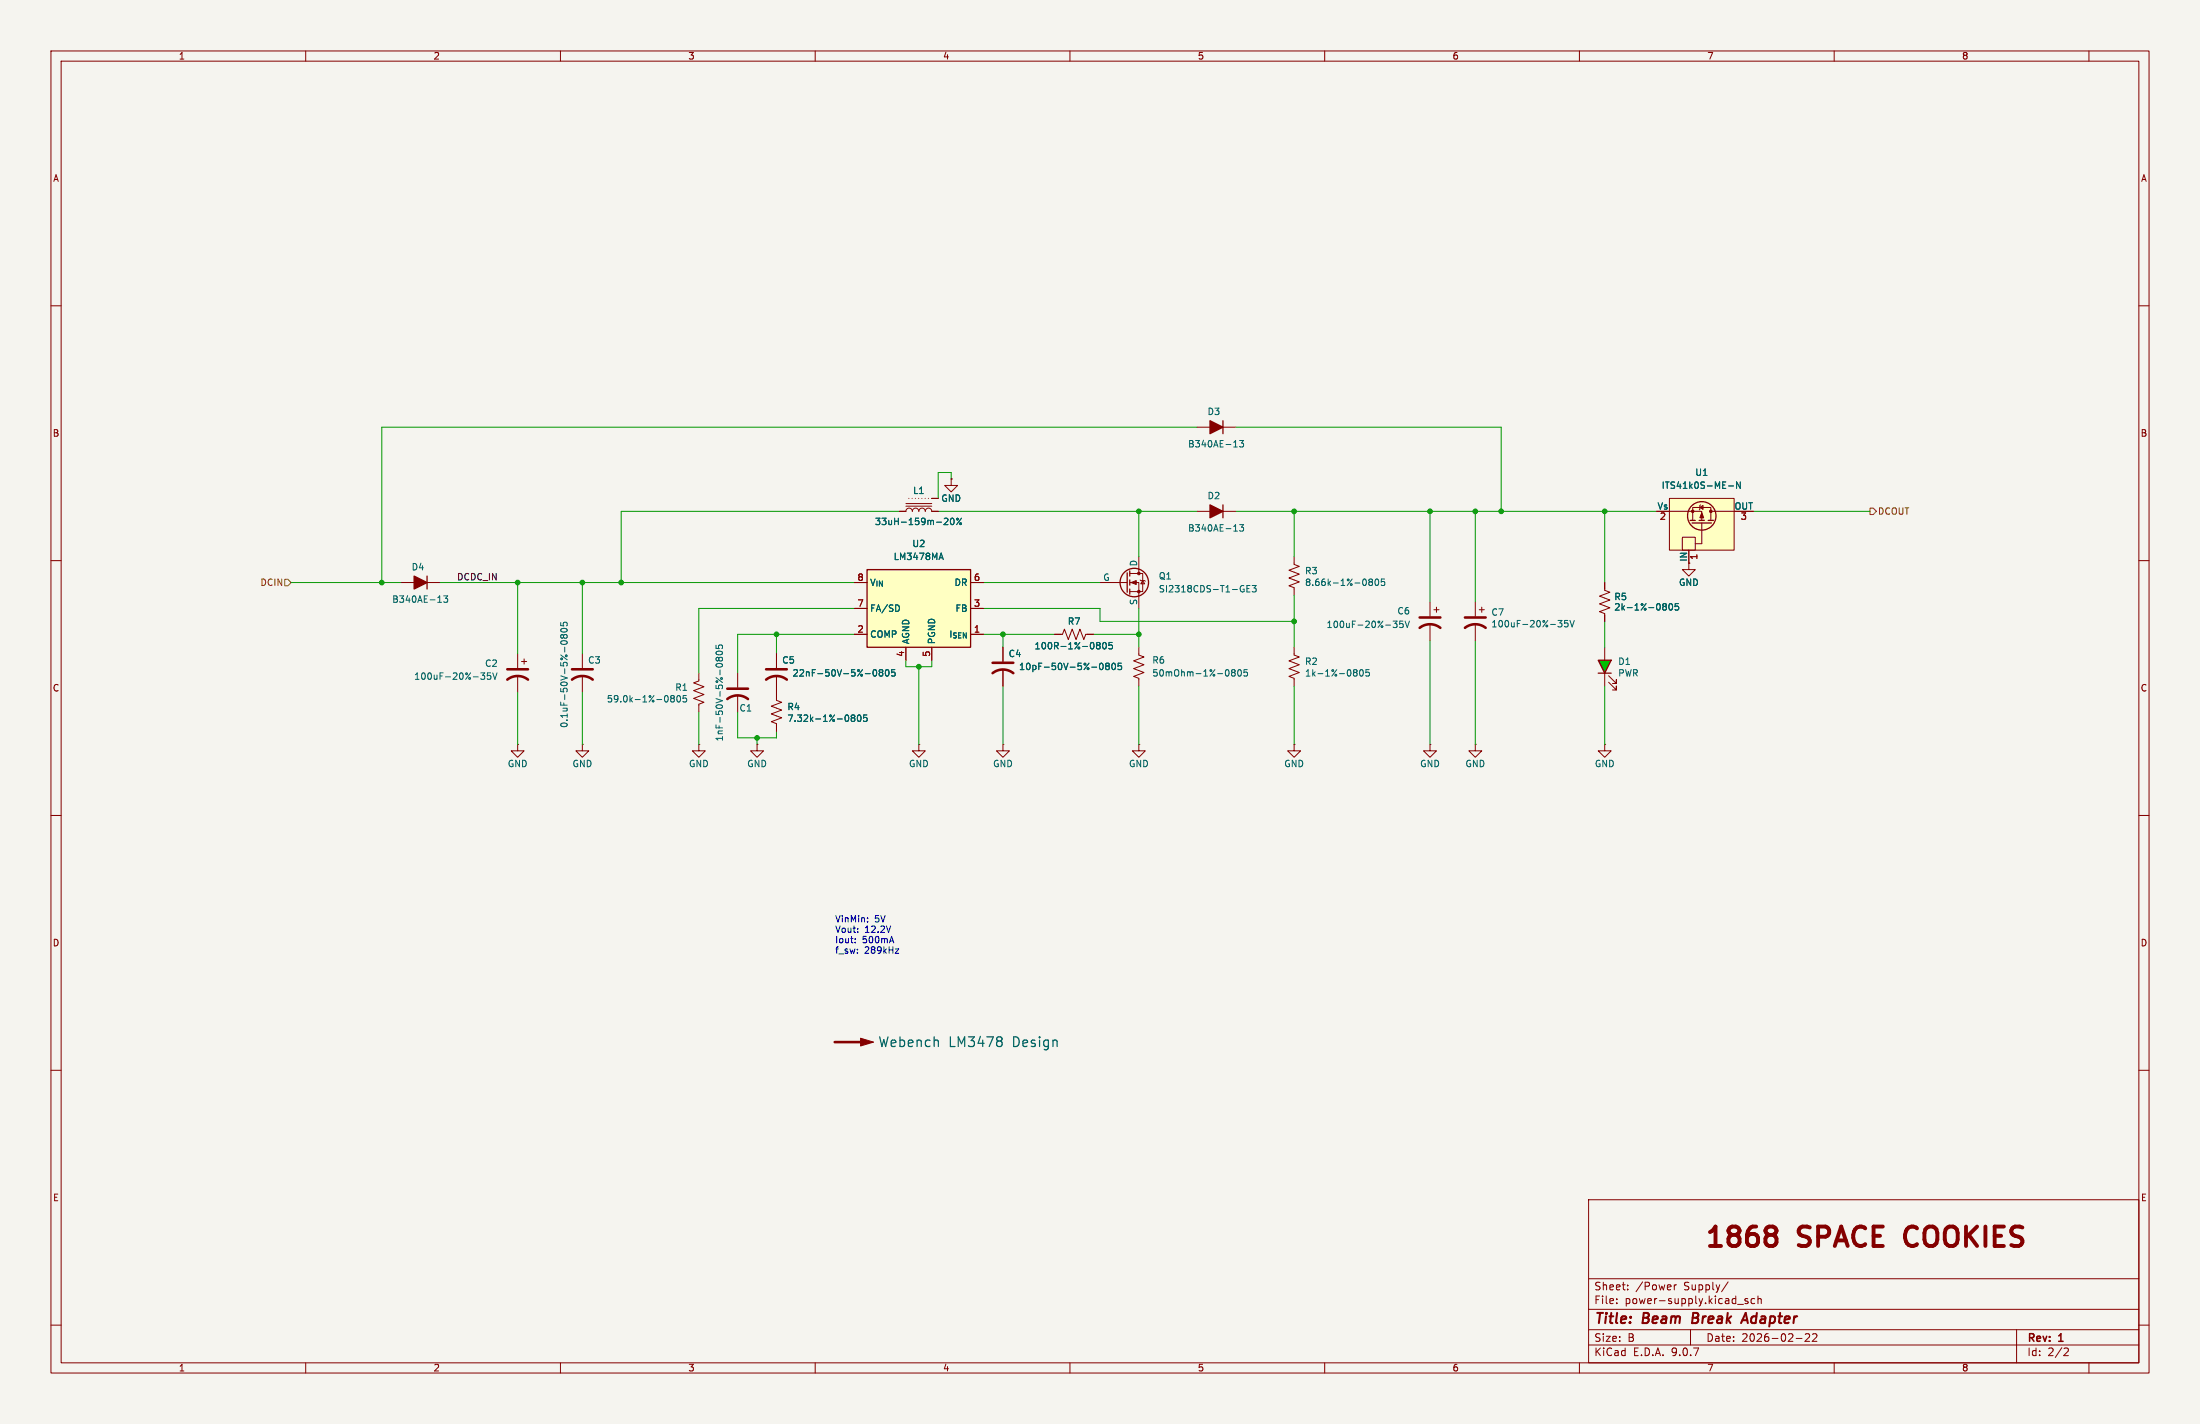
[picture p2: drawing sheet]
<svg xmlns="http://www.w3.org/2000/svg" width="432mm" height="279mm" viewBox="0 0 432 279" stroke-linecap="round" stroke-linejoin="round" font-family="sans-serif">
<path d="M0 0h431.8v279.4h-431.8z" fill="#f5f4ef" stroke="#f5f4ef" stroke-width=".2"/>
<g fill="none" stroke="#840000" stroke-width=".2">
<path d="M10 10h411.8v259.4h-411.8zM12 12h407.8v255.4h-407.8zM60 10v2M110 10v2M160 10v2M210 10v2M260 10v2M310 10v2M360 10v2M410 10v2M10 60h2M419.8 60h2"/>
<path d="M177.8 99.3h5.1M177.8 98.8h5.1M182.9 97.8h1.2M186.7 94v1.3h1.3l-1.3 1.2-1.3-1.2h1.3M186.7 94h.1M234.9 83.8h2.6M240 83.8h2.6M10 110h2M176.5 100.3h1.3a.63 .63 0 0 1 .7-.6 .63 .63 0 0 1 .6 .6 .63 .63 0 0 1 .6-.6 .63 .63 0 0 1 .6 .6 .63 .63 0 0 1 .7-.6 .63 .63 0 0 1 .6 .6 .63 .63 0 0 1 .7-.6 .63 .63 0 0 1 .6 .6h1.2M215.9 114.3h5.3M221.7 112.5h2.6v3.6h-2.6M221.7 114.3h1.8v5.1"/>
<path d="M223.5 109.2v3.3M223.8 113.8l1 .2M224.3 113.9l.4 .7h-.8zM234.9 100.3h2.6M240 100.3h2.6M254 109.2v1.5l1 .4-2 .8 2 .7-2 .8 2 .8-2 .7 1 .4v1.5M280.7 118.1v2.8M281.4 119.6h1M281.9 119.1v1M419.8 110h2M101.6 128.3v2.8M101.6 132.6v3.3"/>
<path d="M102.4 129.8h1M102.9 129.3v1M144.8 132.1v2.8M144.8 136.4v3.3M152.4 132.6v4.8l1 .4-2 .8 2 .7-2 .8 2 .7-2 .8 1 .4v1.5M152.4 128.3v2.8M196.8 127v2.8M196.8 131.3v3.3M207 124.5h1.5l.4-1.1 .8 2.1 .7-2.1 .8 2.1 .8-2.1 .7 2.1 .4-1h1.5M223.5 127v1.5l1 .4-2 .8 2 .7-2 .8 2 .8-2 .7 1 .4v1.5M254 127v1.5l1 .4-2 .8 2 .7-2 .8 2 .8-2 .7 1 .4v1.5M280.7 122.4v3.3"/>
<path d="M10 160h2M101.6 146.1v1.2h1.3l-1.3 1.3-1.3-1.3h1.3M101.6 146.1h.1M114.3 146.1v1.2h1.3l-1.3 1.3-1.3-1.3h1.3M114.3 146.1h.1M137.2 146.1v1.2h1.2l-1.2 1.3-1.3-1.3h1.3M137.2 146.1h.1M148.6 146.1v1.2h1.3l-1.3 1.3-1.3-1.3h1.3M148.6 146.1h.1M180.3 146.1v1.2h1.3l-1.3 1.3-1.2-1.3h1.2M180.3 146.1h.1M196.8 146.1v1.2h1.3l-1.3 1.3-1.2-1.3h1.2"/>
<path d="M196.8 146.1h.1M223.5 146.1v1.2h1.3l-1.3 1.3-1.3-1.3h1.3M223.5 146.1h.1M254 146.1v1.2h1.3l-1.3 1.3-1.3-1.3h1.3M254 146.1h.1M280.7 146.1v1.2h1.2l-1.2 1.3-1.3-1.3h1.3M280.7 146.1h.1M419.8 160h2M10 210h2M419.8 210h2M311.8 235.4h108v32h-108zM10 260h2"/>
<path d="M311.8 256.9h108M311.8 250.9h108M317.3 255.6v.2M317.3 254.9v.1M319.5 252.9v.2M319.5 252.2v.1M328.6 252.1v1M329 252.1l-.2 .1-.2 .2M339.2 251.5l-1.3 1.9M341 255.9h1.2M343 254.9l-.3-.1-.2 .2v.2l.5 .2v.3h-.5M344.4 254.9l-.4-.1-.3 .3 .1 .6h.6"/>
<path d="M345 254.9l.3-.1 .3 .1 .1 .9M345 254.3v1.5M419.8 260h2M60 267.4v2M110 267.4v2M160 267.4v2M210 267.4v2M260 267.4v2M310 267.4v2M311.8 263.9h108M311.8 260.9h108M331.8 260.9v3"/>
<path d="M352.5 262.6h1.2M355.1 261.8v.5l-.8 .9h.9M355.8 261.8l.5-.1 .2 .1 .1 .3-.9 1.1h.9M360 267.4v2M395.8 260.9v6.5M405.3 264.5l.5 .1 .2 .3-1 1.1h1M410 267.4v2"/>
</g>
<path d="M332.3 257.6l-.2 2h.8M341.7 259.6l.9-2 .5 2M342 259h.9" fill="none" stroke="#840000" stroke-width=".4"/>
<path d="M347.2 240.7h.8a.82 .82 0 0 1 .7 .8 .82 .82 0 0 1-.7 .8M347.2 242.3h.8M348 242.3l.5 .4 .2 .3v.7l-.4 .6-.3 .2h-.8M374.3 241.2a2.64 2.64 0 0 0 0 2.7" fill="none" stroke="#840000" stroke-width=".76"/>
<path d="M99.6 133.4a3.3 3.3 0 0 1 4 0M99.6 131.3h4M142.7 137.2a3.3 3.3 0 0 1 4.1 0M142.7 135.1h4.1M150.4 133.4a3.3 3.3 0 0 1 4 0M150.4 131.3h4M194.8 132.1a3.3 3.3 0 0 1 4.1 0M194.8 130h4.1M278.6 123.2a3.3 3.3 0 0 1 4.1 0M278.6 121.2h4.1M163.8 204.5h6.4" fill="none" stroke="#840000" stroke-width=".51"/>
<g fill="none" stroke="#006464" stroke-width=".2">
<path d="M242.1 87.7h.8M243.3 86.4h.8l-.4 .5 .3 .1v.6l-.2 .1-.5-.1M185.5 101.7h.4l.2 .3-.8 .9h.8M186.7 101.8l.1-.1a.68 .68 0 0 1 .5 .6 .68 .68 0 0 1-.5 .6l-.3-.4zM188.7 101.7l-1 1.2M242.1 104.2h.8M243.3 102.9h.8l-.4 .5 .3 .1v.6l-.2 .1-.5-.1M244 115.6h.2v.4l-.2 .1M244 114.9h.1M244.7 115.5h.5M245.3 114.9h-.6v1.2h.6M245.8 114.9h.8l-.5 .5 .4 .1v.5l-.2 .1-.5-.1"/>
<path d="M268.9 114.2l-.2-.3 .2-.3h.2l.3 .3-.3 .3M268.9 114.2l-.2 .2v.4l.2 .1 .4-.1 .1-.2v-.2l-.3-.2M268.9 114.2h.2M270 113.7l.2-.1a.68 .68 0 0 1 .4 .6 .68 .68 0 0 1-.4 .7l-.3-.5zM271.7 113.6h-.6v.6l.2-.1 .4 .1 .1 .1-.1 .5-.1 .1-.5-.1M94.4 132h.7l-.4 .5 .4 .1v.5l-.2 .2h-.4M96.3 132h-.6l-.1 .6 .2-.1 .4 .1 .1 .2v.4l-.2 .1-.5-.1M96.7 132l.4 1.3 .5-1.3M140.5 126.6v.6l.6 .1-.1-.2 .1-.4 .2-.2 .4 .1 .1 .2-.1 .5M140.5 130.6a.68 .68 0 0 1 .7-.4 .68 .68 0 0 1 .6 .4M140.6 127.9a.75 .75 0 0 1 1.2 .3 .72 .72 0 0 1-1.3-.1zM141.1 129.2l-.3-.2-.3 .2v.2l.3 .3 .3-.3"/>
<path d="M141.1 129.2l.2-.2h.4l.1 .2-.1 .4-.1 .1-.4-.1-.1-.2M141.1 129.2v.2M171.4 131.6l.2-.2a.68 .68 0 0 1 .5 .6 .68 .68 0 0 1-.5 .7l-.2-.3M172.8 131.9l-.2-.2 .2-.3h.2l.3 .2-.3 .3M172.8 131.9l-.2 .3v.3l.2 .2 .4-.1 .1-.2v-.2l-.3-.3M172.8 131.9h.2M173.9 131.5l.2-.1a.68 .68 0 0 1 .4 .6 .68 .68 0 0 1-.4 .7l-.3-.5zM175.6 131.4h-.6v.6l.2-.1h.4l.1 .2-.1 .4-.1 .2-.5-.2M215.3 126.5l.1 .1M215.3 126.1h.4l.2 .1v.2l-.2 .2M215.4 126.6h.3M215.4 126.6l-.1 .1"/>
<path d="M215.7 126.6l.2 .2v.4l-.2 .1h-.4M215.9 130.4l.2-.3a.68 .68 0 0 1 .4 .7 .68 .68 0 0 1-.4 .6l-.2-.3M216.5 126.2l.2-.1a.68 .68 0 0 1 .5 .6 .68 .68 0 0 1-.5 .6l-.3-.5zM217.2 130.7l-.2-.3 .2-.3h.3l.2 .3-.2 .3M217.2 130.7l-.2 .2 .1 .4 .1 .1 .4-.1 .1-.2v-.2l-.2-.2M217.2 130.7h.3M218.3 126.1h-.6l-.1 .6 .2-.2 .4 .1 .1 .2v.4l-.2 .1-.5-.1M218.3 130.2l.2-.1a.68 .68 0 0 1 .5 .7 .68 .68 0 0 1-.5 .6l-.3-.5zM220.1 130.1h-.6l-.1 .6 .2-.1 .4 .1 .1 .1v.5l-.2 .1-.5-.1M242 131.9l-.3-.2 .3-.3h.2l.2 .2-.2 .3M242 131.9l-.3 .3 .1 .3 .2 .2 .3-.1 .1-.2v-.2l-.2-.3M242 131.9h.2"/>
<path d="M243.1 131.4h.1a.68 .68 0 0 1 .5 .6 .68 .68 0 0 1-.5 .7 .84 .84 0 0 1-.1-1.3zM244.8 131.4h-.6l-.1 .6 .2-.1h.4l.2 .2-.1 .4-.2 .2-.5-.2M266.1 131.4l.3 .2-.3 .3 .3 .3v.2l-.3 .3M267 131.4h.1a.68 .68 0 0 1 .5 .6 .68 .68 0 0 1-.5 .7 .84 .84 0 0 1-.1-1.3zM268.7 131.4h-.6v.6l.1-.1h.5l.1 .2-.1 .4-.2 .2-.4-.2M273.4 121.9h.8l-.4 .4 .3 .2 .1 .4-.2 .2h-.4M275.4 121.9h-.6l-.1 .6 .2-.2 .4 .1 .1 .2v.4l-.2 .1-.5-.1M275.8 121.9l.4 1.2 .4-1.2M167.3 140.8l-.2 .3v.3l.2 .1h.4l.1-.2v-.2l-.3-.3M167.3 140.8l-.2-.2 .2-.3h.2l.3 .2-.3 .3M167.3 140.8h.2M168.4 140.4l.2-.1a.68 .68 0 0 1 .4 .6 .68 .68 0 0 1-.4 .6l-.3-.4z"/>
<path d="M170.1 140.3h-.6v.6l.2-.1h.4l.1 .2-.1 .4-.1 .1-.5-.1"/>
<circle cx="187.9" cy="101.8" r=".18"/>
<circle cx="188.5" cy="102.8" r=".18"/>
</g>
<path d="M182.9 97.8h-5.1" fill="none" stroke="#840000" stroke-width=".2" stroke-dasharray="0 .6"/>
<g fill="#840000" stroke="#840000" stroke-width=".2">
<path d="M168.9 203.7l2.5 .8-2.5 .7z"/>
<path d="M222 114.3l1-.4v.8z"/>
<circle cx="223.5" cy="112.5" r=".25"/>
<circle cx="223.5" cy="116.1" r=".25"/>
</g>
<path d="M196.6 203.6v.5M196.6 204.4v.8" fill="none" stroke="#006464" stroke-width=".24"/>
<g fill="none" stroke="#840000" stroke-width=".25">
<path d="M240 82.6v2.5M240 99.1v2.5M221.2 112.4v3.8M221.7 112v1M221.7 113.8v1M221.7 115.6v1"/>
<circle cx="222.6" cy="114.3" r="2.79"/>
</g>
<g fill="#840000" stroke="#840000" stroke-width=".25">
<path d="M237.5 99.1l2.5 1.2-2.5 1.3z"/>
<path d="M237.5 82.6l2.5 1.2-2.5 1.3z"/>
</g>
<path d="M170.2 111.8h20.3v15.2h-20.3z" fill="#ffffc2"/>
<path d="M170.2 111.8h20.3v15.2h-20.3z" fill="none" stroke="#840000" stroke-width=".25"/>
<path d="M167.6 114.3h2.6M167.6 119.4h2.6M190.5 114.3h2.5M190.5 119.4h2.5M114.3 128.3v2.8M114.3 132.6v3.3M167.6 124.5h2.6M177.8 127v2.5M182.9 127v2.5M190.5 124.5h2.5M315 146.1v1.2h1.2l-1.2 1.3-1.3-1.3h1.3M315 146.1h.1" fill="none" stroke="#840000" stroke-width=".2"/>
<path d="M176.4 118.9l.1 .3-.1 .6M184.4 109.4h.6M184.7 108.5l.4 1.3M110.1 122.1v.6l.6 .1-.2-.2 .1-.4 .2-.1h.4l.1 .2-.1 .5M110.1 125.9a.75 .75 0 0 1 1.2 .2 .72 .72 0 0 1-1.2-.1zM110.2 123.4a.69 .69 0 0 1 1.1 .3 .72 .72 0 0 1-1.2-.1zM110.6 124.7l-.2-.2-.3 .2v.3l.2 .2 .3-.2M110.6 124.7l.2-.2h.3l.2 .2v.4l-.2 .1h-.4l-.1-.2M110.6 124.7v.3" fill="none" stroke="#006464" stroke-width=".2"/>
<path d="M112.3 133.4a3.3 3.3 0 0 1 4 0M112.3 131.3h4" fill="none" stroke="#840000" stroke-width=".51"/>
<path d="M313.7 129.5h2.5l-1.2 2.6z" fill="#00c200"/>
<path d="M331.5 110.5v1.3h1.2l-1.2 1.2-1.3-1.2h1.3M137.2 132.1v1.5l-1.1 .4 2.1 .7-2.1 .8 2.1 .8-2.1 .7 2.1 .8-1 .4v1.5M315 127v2.5M315 132.1v2.5M315.7 133.9l1.5 1.5v-.8v.8h-.7M315.7 132.6l1.5 1.5v-.7v.7h-.7M289.6 146.1v1.2h1.2l-1.2 1.3-1.3-1.3h1.3M289.6 146.1h.1" fill="none" stroke="#840000" stroke-width=".2"/>
<path d="M313.7 129.5h2.5l-1.2 2.6zM313.7 132.1h2.5" fill="none" stroke="#840000" stroke-width=".25"/>
<path d="M131.9 137l-.3-.2 .3-.3h.2l.3 .2-.3 .3M131.9 137l-.3 .3 .1 .3 .2 .1h.3l.2-.2v-.2l-.3-.3M131.9 137h.2M133 136.6l.1-.1a.68 .68 0 0 1 .5 .6 .68 .68 0 0 1-.5 .6l-.3-.4zM134.7 136.5h-.6l-.1 .6 .2-.1h.5l.1 .2-.1 .4-.2 .1-.5-.1" fill="none" stroke="#006464" stroke-width=".2"/>
<path d="M327.7 97.8h12.7v10.2h-12.7z" fill="#ffffc2"/>
<g fill="none" stroke="#840000" stroke-width=".2">
<path d="M182.9 97.8h1.2M186.7 94h.1M327.7 97.8h12.7v10.2h-12.7zM333.6 99.6l.7-.4v.7zM333.8 99.1l-.3 1M78.7 114.3h2.6M83.8 114.3h2.6M167.6 114.3h2.6M167.6 119.4h2.6M176.5 100.3h1.3M182.9 100.3h1.2M190.5 114.3h2.5"/>
<path d="M190.5 119.4h2.5M289.6 118.1v2.8M290.3 119.6h1M290.8 119.1v1M315 114.3v1.5l1 .4-2.1 .8 2.1 .7-2.1 .8 2.1 .8-2.1 .7 1.1 .4v1.5M327.7 100.3h6.3v1.8M330.2 105.4h2.5v2.6h-2.5zM331.5 108v2.5M332.2 102.1v-2.5h3.6v2.5M334 102.6v4.1h-1.3M335.8 100.3h8.4M152.4 128.3v2.8"/>
<path d="M152.4 132.6v4.6M167.6 124.5h2.6M177.8 127v2.5M182.9 127v2.5M190.5 124.5h2.5M196.8 127v2.8M196.8 131.3v3.3M207 124.5h1.3M213.4 124.5h1.2M289.6 122.4v3.3M152.4 142.2v1.3"/>
</g>
<g fill="#840000" stroke="#840000" stroke-width=".2">
<path d="M334 100.6l.4 1h-.8z"/>
<circle cx="332.2" cy="100.3" r=".25"/>
<circle cx="335.8" cy="100.3" r=".25"/>
</g>
<g fill="none" stroke="#840000" stroke-width=".25">
<path d="M83.8 113v2.6M331.7 102.1h1M332.1 102.6h3.8M333.5 102.1h1M335.3 102.1h1"/>
<circle cx="334" cy="101.2" r="2.79"/>
</g>
<g fill="none" stroke="#006464" stroke-width=".2">
<path d="M339.3 95.3h.9M341.6 94.6v1.2l-.8-1.2v1.2M85.9 118.2h.8M87.1 116.9h.8l-.5 .5 .4 .1v.6l-.2 .1-.5-.1M176.4 118.9l.1 .3-.1 .6M184.4 109.4h.6M184.7 108.5l.4 1.3M185.5 101.7h.4l.2 .3-.8 .9h.8M186.7 101.8l.1-.1a.68 .68 0 0 1 .5 .6 .68 .68 0 0 1-.5 .6l-.3-.4zM188.7 101.7l-1 1.2M326.8 118.4l.3 .3-.3 .3 .3 .2v.3l-.3 .2M327.7 118.5l.2-.1a.68 .68 0 0 1 .4 .7 .68 .68 0 0 1-.4 .6 .84 .84 0 0 1-.2-1.2z"/>
<path d="M329.4 118.4h-.6v.6l.1-.1 .5 .1 .1 .2-.1 .4-.2 .1-.4-.1M171.4 131.6l.2-.2a.68 .68 0 0 1 .5 .6 .68 .68 0 0 1-.5 .7l-.2-.3M172.8 131.9l-.2-.2 .2-.3h.2l.3 .2-.3 .3M172.8 131.9l-.2 .3v.3l.2 .2 .4-.1 .1-.2v-.2l-.3-.3M172.8 131.9h.2M173.9 131.5l.2-.1a.68 .68 0 0 1 .4 .6 .68 .68 0 0 1-.4 .7l-.3-.5zM175.6 131.4h-.6v.6l.2-.1h.4l.1 .2-.1 .4-.1 .2-.5-.2M215.3 126.5l.1 .1M215.3 126.1h.4l.2 .1v.2l-.2 .2M215.4 126.6h.3M215.4 126.6l-.1 .1M215.7 126.6l.2 .2v.4l-.2 .1h-.4"/>
<path d="M215.9 130.4l.2-.3a.68 .68 0 0 1 .4 .7 .68 .68 0 0 1-.4 .6l-.2-.3M216.5 126.2l.2-.1a.68 .68 0 0 1 .5 .6 .68 .68 0 0 1-.5 .6l-.3-.5zM217.2 130.7l-.2 .2 .1 .4 .1 .1 .4-.1 .1-.2v-.2l-.2-.2M217.2 130.7l-.2-.3 .2-.3h.3l.2 .3-.2 .3M217.2 130.7h.3M218.3 126.1h-.6l-.1 .6 .2-.2 .4 .1 .1 .2v.4l-.2 .1-.5-.1M218.3 130.2l.2-.1a.68 .68 0 0 1 .5 .7 .68 .68 0 0 1-.5 .6l-.3-.5zM220.1 130.1h-.6l-.1 .6 .2-.1 .4 .1 .1 .1v.5l-.2 .1-.5-.1M305.8 121.7h.8l-.5 .5 .4 .1 .1 .5-.3 .2h-.3M307.7 121.7h-.6v.6l.1-.1 .5 .1 .1 .2-.1 .4-.2 .1-.4-.1M308.1 121.7l.5 1.3 .4-1.3M167.3 140.8l-.2-.2 .2-.3h.2l.3 .2-.3 .3"/>
<path d="M167.3 140.8l-.2 .3v.3l.2 .1h.4l.1-.2v-.2l-.3-.3M167.3 140.8h.2M168.4 140.4l.2-.1a.68 .68 0 0 1 .4 .6 .68 .68 0 0 1-.4 .6l-.3-.4zM170.1 140.3h-.6v.6l.2-.1h.4l.1 .2-.1 .4-.1 .1-.5-.1"/>
<circle cx="187.9" cy="101.8" r=".18"/>
<circle cx="188.5" cy="102.8" r=".18"/>
</g>
<path d="M81.3 113l2.5 1.3-2.5 1.3z" fill="#840000" stroke="#840000" stroke-width=".25"/>
<path d="M287.5 123.2a3.3 3.3 0 0 1 4.1 0M287.5 121.2h4.1" fill="none" stroke="#840000" stroke-width=".51"/>
<path d="M367 99.7h.7l.6 .6-.6 .7h-.7zM55.9 113.7h.6l.6 .6-.6 .6h-.6z" fill="none" stroke="#725600" stroke-width=".2"/>
<g fill="none" stroke="#009600" stroke-width=".2">
<path d="M186.7 94v-1.3h-2.6v5.1M234.9 83.8h-160v30.5M242.6 83.8h52v16.5M57.1 114.3h21.6M86.4 114.3h81.2M101.6 114.3v14M114.3 114.3v14M167.6 119.4h-30.4v12.7M176.5 100.3h-54.6v14M184.1 100.3h50.8M193 114.3h22.9M193 119.4h22.9v2.5h38.1"/>
<path d="M223.5 100.3v8.9M223.5 119.4v7.6M242.6 100.3h82.5M254 100.3v8.9M254 116.8v10.2M280.7 100.3v17.8M289.6 100.3v17.8M315 100.3v14M344.2 100.3h22.8M101.6 135.9v10.2M114.3 135.9v10.2M137.2 139.7v6.4"/>
<path d="M144.8 139.7v5.1h7.6v-1.3M152.4 124.5v3.8M167.6 124.5h-22.8v7.6M177.8 129.5v1.3h5.1v-1.3M180.3 130.8v15.3M193 124.5h14M196.8 124.5v2.5M196.8 134.6v11.5M214.6 124.5h8.9M223.5 134.6v11.5M254 134.6v11.5M280.7 125.7v20.4"/>
<path d="M289.6 125.7v20.4M315 121.9v5.1M315 134.6v11.5M148.6 144.8v1.3"/>
</g>
<path d="M167.9 184.9v.1M167.9 184.2v.1M170.3 180.8v.1M170.3 180.1v.1M175.7 186.2h.7l-.7 .8h.7" fill="none" stroke="#0000c2" stroke-width=".2"/>
<g fill="#009600" stroke="#009600" stroke-width=".2">
<circle cx="315" cy="100.3" r=".46"/>
<circle cx="289.6" cy="100.3" r=".46"/>
<circle cx="280.7" cy="100.3" r=".46"/>
<circle cx="294.6" cy="100.3" r=".46"/>
<circle cx="180.3" cy="130.8" r=".46"/>
<circle cx="152.4" cy="124.5" r=".46"/>
<circle cx="148.6" cy="144.8" r=".46"/>
<circle cx="223.5" cy="124.5" r=".46"/>
<circle cx="223.5" cy="100.3" r=".46"/>
<circle cx="254" cy="100.3" r=".46"/>
<circle cx="254" cy="121.9" r=".46"/>
<circle cx="196.8" cy="124.5" r=".46"/>
<circle cx="74.9" cy="114.3" r=".46"/>
<circle cx="114.3" cy="114.3" r=".46"/>
<circle cx="121.9" cy="114.3" r=".46"/>
<circle cx="101.6" cy="114.3" r=".46"/>
</g>
<g font-size="5.3" fill="#840000">
<text x="334.4" y="245.8">1868</text>
<text x="353.3" y="245.8">SPACE</text>
<text x="375.7" y="245.8">COOKIES</text>
</g>
<g font-size="2.8" fill="#840000">
<text x="312.8" y="260.3">Title:</text>
<text x="322.5" y="260.3">Beam</text>
<text x="333" y="260.3">Break</text>
<text x="343.7" y="260.3">Adapter</text>
</g>
<g font-size="2.7" fill="#006464">
<text x="172.2" y="205.8">Webench</text>
<text x="186.2" y="205.8">LM3478</text>
<text x="199" y="205.8">Design</text>
</g>
<g font-size="2.1" fill="#840000">
<text x="312.8" y="256.1">File:</text>
<text x="312.8" y="253.4">Sheet:</text>
<text x="318.9" y="256.1">power-supply.kicad_sch</text>
<text x="321" y="253.4">/Power</text>
<text x="330.5" y="253.4">Supply/</text>
<text x="312.8" y="263.5">Size:</text>
<text x="319.5" y="263.5">B</text>
<text x="334.8" y="263.5">Date:</text>
<text x="341.8" y="263.5">2026-02-22</text>
<text x="397.8" y="263.7">Rev:</text>
<text x="404.2" y="263.7">1</text>
<text x="312.8" y="266.3">KiCad</text>
<text x="320.5" y="266.3">E.D.A.</text>
<text x="328.1" y="266.3">9.0.7</text>
<text x="397.8" y="266.3">Id:</text>
<text x="401.9" y="266.3">2/2</text>
</g>
<g font-size="1.8" fill="#840000">
<text x="35" y="11.9">1</text>
<text x="85" y="11.9">2</text>
<text x="135" y="11.9">3</text>
<text x="185" y="11.9">4</text>
<text x="235" y="11.9">5</text>
<text x="285" y="11.9">6</text>
<text x="335" y="11.9">7</text>
<text x="385" y="11.9">8</text>
<text x="10.3" y="35.9">A</text>
<text x="420.1" y="35.9">A</text>
<text x="10.3" y="85.9">B</text>
<text x="420.1" y="85.9">B</text>
<text x="10.3" y="135.9">C</text>
<text x="420.1" y="135.9">C</text>
<text x="10.3" y="185.9">D</text>
<text x="420.1" y="185.9">D</text>
<text x="10.3" y="235.9">E</text>
<text x="420.1" y="235.9">E</text>
<text x="35" y="269.3">1</text>
<text x="85" y="269.3">2</text>
<text x="135" y="269.3">3</text>
<text x="185" y="269.3">4</text>
<text x="235" y="269.3">5</text>
<text x="285" y="269.3">6</text>
<text x="335" y="269.3">7</text>
<text x="385" y="269.3">8</text>
</g>
<g font-size="1.8" fill="#006464">
<text x="236.9" y="81.6">D3</text>
<text x="233.1" y="88">B340AE-13</text>
<text x="332.6" y="93.6">U1</text>
<text x="179.1" y="97.1">L1</text>
<text x="184.7" y="98.7">GND</text>
<text x="236.9" y="98.1">D2</text>
<text x="325.2" y="100.1">Vs</text>
<text x="326" y="96.1">ITS41k0S-ME-N</text>
<text x="340.3" y="100.1">OUT</text>
<text x="171.6" y="103.2">33uH-159m-20%</text>
<text x="179" y="107.5">U2</text>
<text x="233.1" y="104.5">B340AE-13</text>
<text x="80.7" y="112.1">D4</text>
<text x="175.3" y="110.1">LM3478MA</text>
<text x="223.3" y="111.2" transform="rotate(-90 223.3 111.2)">D</text>
<text x="227.3" y="113.9">Q1</text>
<text x="256" y="112.9">R3</text>
<text x="331.2" y="110.3" transform="rotate(-90 331.2 110.3)">IN</text>
<text x="76.9" y="118.5">B340AE-13</text>
<text x="170.7" y="115.2">V_{IN}</text>
<text x="187.2" y="115.2">DR</text>
<text x="216.4" y="114">G</text>
<text x="223.3" y="118.8" transform="rotate(-90 223.3 118.8)">S</text>
<text x="227.3" y="116.4">SI2318CDS-T1-GE3</text>
<text x="256" y="115.2">8.66k-1%-0805</text>
<text x="316.7" y="118">R5</text>
<text x="316.7" y="120">2k-1%-0805</text>
<text x="329.4" y="115.2">GND</text>
<text x="170.7" y="120.2">FA/SD</text>
<text x="170.7" y="125.3">COMP</text>
<text x="186.2" y="125.3">I_{SEN}</text>
<text x="187.4" y="120.2">FB</text>
<text x="209.5" y="122.8">R7</text>
<text x="260.3" y="123.4">100uF-20%-35V</text>
<text x="274.2" y="120.8">C6</text>
<text x="292.6" y="121">C7</text>
<text x="292.6" y="123.3">100uF-20%-35V</text>
<text x="95.1" y="131">C2</text>
<text x="115.3" y="130.4">C3</text>
<text x="153.4" y="130.4">C5</text>
<text x="178.7" y="126.5" transform="rotate(-90 178.7 126.5)">AGND</text>
<text x="183.7" y="126.5" transform="rotate(-90 183.7 126.5)">PGND</text>
<text x="197.9" y="129.1">C4</text>
<text x="199.9" y="131.7">10pF-50V-5%-0805</text>
<text x="202.9" y="127.6">100R-1%-0805</text>
<text x="226.1" y="130.4">R6</text>
<text x="256" y="130.7">R2</text>
<text x="317.5" y="130.7">D1</text>
<text x="81.2" y="133.6">100uF-20%-35V</text>
<text x="132.4" y="135.7">R1</text>
<text x="155.5" y="132.9">22nF-50V-5%-0805</text>
<text x="226.1" y="132.9">50mOhm-1%-0805</text>
<text x="256" y="132.9">1k-1%-0805</text>
<text x="317.5" y="132.9">PWR</text>
<text x="111.6" y="142.9" transform="rotate(-90 111.6 142.9)">0.1uF-50V-5%-0805</text>
<text x="119" y="138">59.0k-1%-0805</text>
<text x="145" y="139.8">C1</text>
<text x="154.4" y="139.5">R4</text>
<text x="154.4" y="141.8">7.32k-1%-0805</text>
<text x="142.1" y="145.6" transform="rotate(-90 142.1 145.6)">1nF-50V-5%-0805</text>
<text x="99.6" y="150.7">GND</text>
<text x="112.3" y="150.7">GND</text>
<text x="135.1" y="150.7">GND</text>
<text x="146.6" y="150.7">GND</text>
<text x="178.3" y="150.7">GND</text>
<text x="194.8" y="150.7">GND</text>
<text x="221.5" y="150.7">GND</text>
<text x="252" y="150.7">GND</text>
<text x="278.6" y="150.7">GND</text>
<text x="287.5" y="150.7">GND</text>
<text x="312.9" y="150.7">GND</text>
</g>
<g font-size="1.8" fill="#725600">
<text x="368.5" y="101.2">DCOUT</text>
<text x="51" y="115.2">DCIN</text>
</g>
<g font-size="1.8" fill="#a90000">
<text x="325.7" y="102.3">2</text>
<text x="341.6" y="102.3">3</text>
<text x="333.5" y="109.9" transform="rotate(-90 333.5 109.9)">1</text>
<text x="168.2" y="114">8</text>
<text x="168.2" y="119.1">7</text>
<text x="191.1" y="114">6</text>
<text x="191.1" y="119.1">3</text>
<text x="168.2" y="124.2">2</text>
<text x="191.1" y="124.2">1</text>
<text x="177.5" y="129" transform="rotate(-90 177.5 129)">4</text>
<text x="182.6" y="129" transform="rotate(-90 182.6 129)">5</text>
</g>
<text font-size="1.8" fill="#0f0f0f" x="89.6" y="114">DCDC_IN</text>
<g font-size="1.8" fill="#0000c2">
<text x="163.8" y="181.2">VinMin:</text>
<text x="163.8" y="183.2">Vout:</text>
<text x="163.8" y="185.3">Iout:</text>
<text x="169.2" y="185.3">500mA</text>
<text x="169.7" y="183.2">12.2V</text>
<text x="171.7" y="181.2">5V</text>
<text x="163.8" y="187.3">f_sw:</text>
<text x="169.7" y="187.3">289kHz</text>
</g>
</svg>
